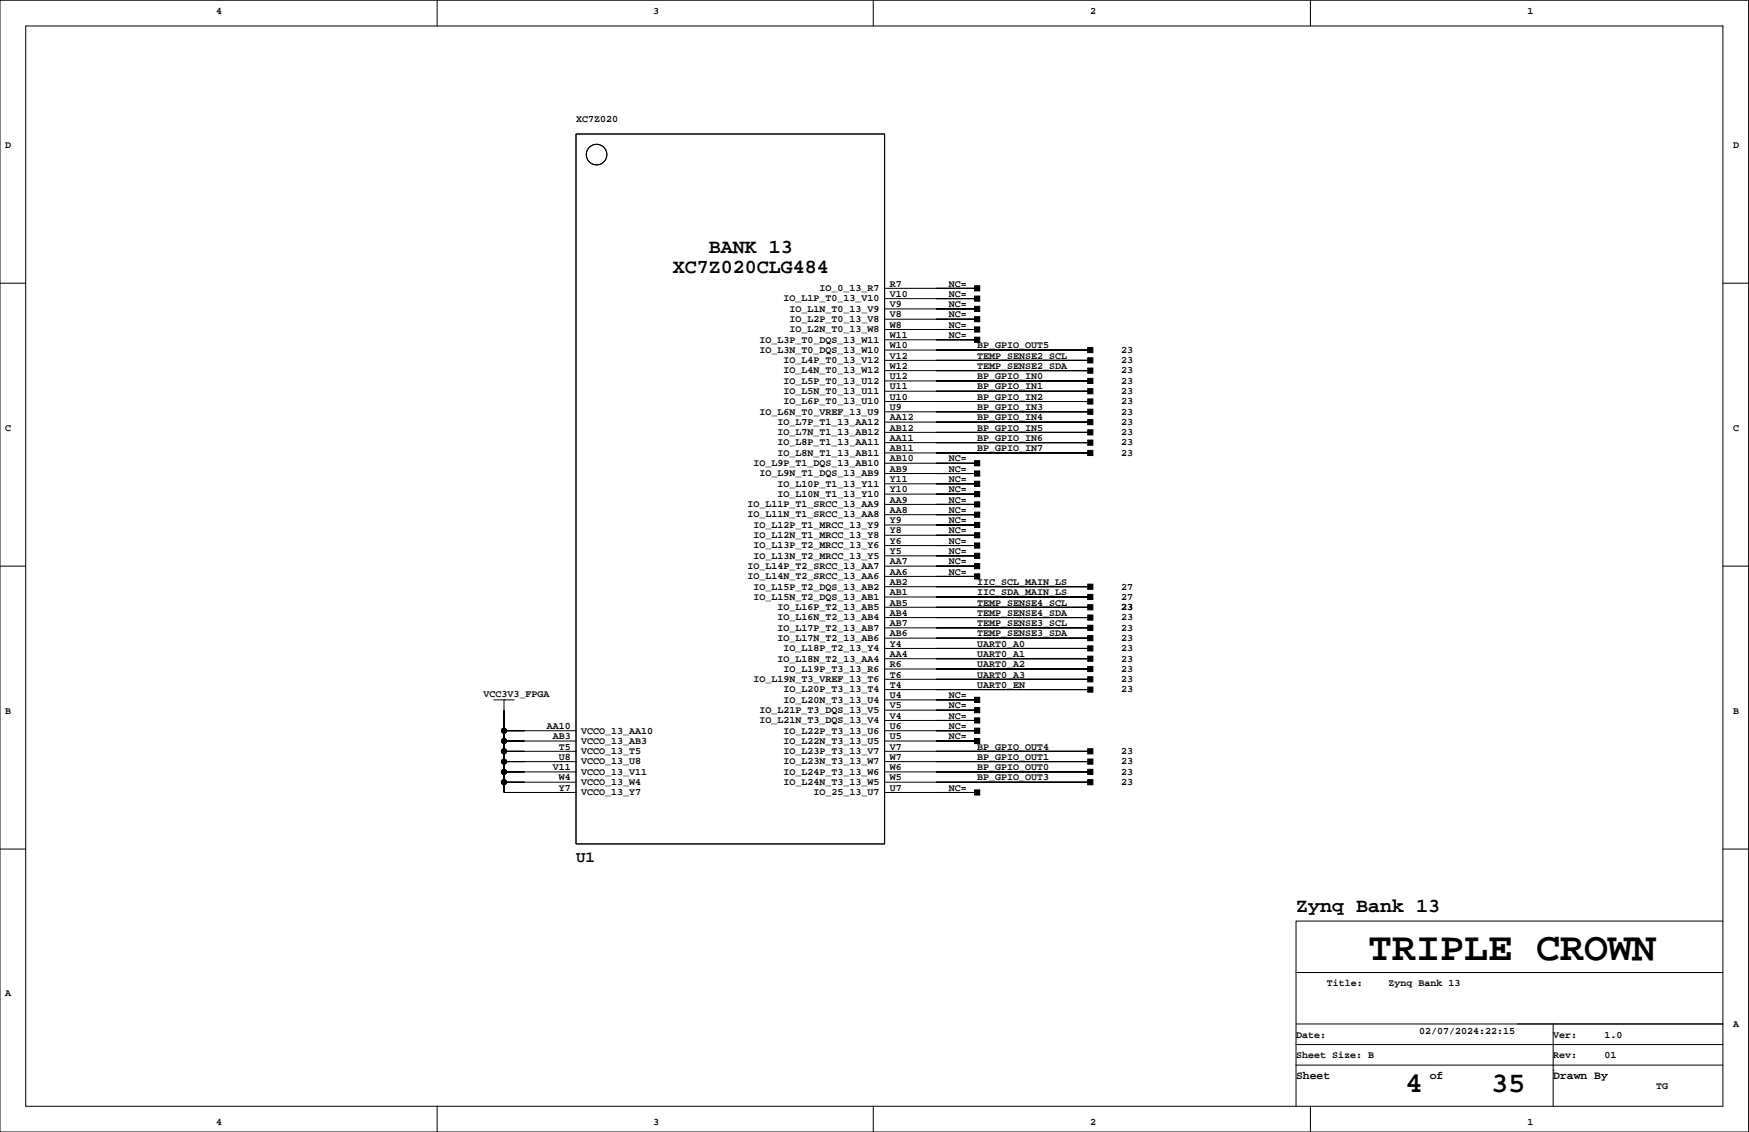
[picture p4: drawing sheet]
<svg xmlns="http://www.w3.org/2000/svg" width="432mm" height="279mm" viewBox="0 0 432 279" stroke-linecap="round" stroke-linejoin="round" font-family="sans-serif">
<g fill="none" stroke="#000" stroke-width=".25">
<path d="M0 .1h431.7v279.3h-431.7zM6.3 6.4h419.1v266.7h-419.1zM107.9 .1v6.3M215.6 .1v6.3M323.5 .1v6.3M142.2 33.1h76.2v175.2h-76.2zM0 69.9h6.3M218.4 78.8h22.8M218.4 76.2h22.8M218.4 73.7h22.8M218.4 71.2h22.8M425.4 69.9h6.3"/>
<path d="M218.4 99.1h50.8M218.4 96.6h50.8M218.4 94h50.8M218.4 91.5h50.8M218.4 88.9h50.8M218.4 86.4h50.8M218.4 83.9h22.8M218.4 81.3h22.8M218.4 119.4h22.8M218.4 116.9h22.8M218.4 114.3h22.8M218.4 111.8h50.8"/>
<path d="M218.4 109.3h50.8M218.4 106.7h50.8M218.4 104.2h50.8M218.4 101.6h50.8M0 139.7h6.3M218.4 139.7h22.8M218.4 137.2h22.8M218.4 134.7h22.8M218.4 132.1h22.8M218.4 129.6h22.8M218.4 127h22.8M218.4 124.5h22.8"/>
<path d="M218.4 122h22.8M425.4 139.7h6.3M218.4 157.5h50.8M218.4 155h50.8M218.4 152.4h50.8M218.4 149.9h50.8M218.4 147.3h50.8M218.4 144.8h50.8M218.4 142.3h22.8M121.9 172.7h5.1M124.4 172.7h.1M124.4 172.7v22.9h17.8"/>
<path d="M218.4 177.8h22.8M218.4 175.3h22.8M218.4 172.7h22.8M218.4 170.2h50.8M218.4 167.7h50.8M218.4 165.1h50.8M218.4 162.6h50.8M218.4 160h50.8M124.4 193.1h17.8M124.4 190.5h17.8M124.4 188h17.8M124.4 185.4h17.8"/>
<path d="M124.4 182.9h17.8M124.4 180.4h17.8M218.4 195.6h22.8M218.4 193.1h50.8M218.4 190.5h50.8M218.4 188h50.8M218.4 185.4h50.8M218.4 182.9h22.8M218.4 180.4h22.8M0 209.6h6.3M425.4 209.6h6.3M425.4 227.3h-105.4v35.6"/>
<path d="M320 257.8h105.4M320 252.7h105.4M320 240h105.4M383.5 252.7v20.4M107.9 273.1v6.3M215.6 273.1v6.3M320 262.9v10.2M320 262.9h105.4M323.5 273.1v6.3M383.5 264.2h.1"/>
<circle cx="147.3" cy="38.2" r="2.54"/>
<circle cx="124.4" cy="188" r=".63"/>
<circle cx="124.4" cy="180.4" r=".63"/>
<circle cx="124.4" cy="185.4" r=".63"/>
<circle cx="124.4" cy="193.1" r=".63"/>
<circle cx="124.4" cy="190.5" r=".63"/>
<circle cx="124.4" cy="182.9" r=".63"/>
</g>
<g fill="#000" stroke="#000" stroke-width=".25">
<path d="M240.6 70.5h1.3v1.3h-1.3z" fill-rule="evenodd"/>
<path d="M240.6 73.1h1.3v1.2h-1.3z" fill-rule="evenodd"/>
<path d="M240.6 75.6h1.3v1.3h-1.3z" fill-rule="evenodd"/>
<path d="M240.6 78.2h1.3v1.2h-1.3z" fill-rule="evenodd"/>
<path d="M231.1 71.2h10.1z" fill-rule="evenodd"/>
<path d="M231.1 73.7h10.1z" fill-rule="evenodd"/>
<path d="M231.1 76.2h10.1z" fill-rule="evenodd"/>
<path d="M231.1 78.8h10.1z" fill-rule="evenodd"/>
<path d="M240.6 80.7h1.3v1.3h-1.3z" fill-rule="evenodd"/>
<path d="M240.6 83.2h1.3v1.3h-1.3z" fill-rule="evenodd"/>
<path d="M231.1 81.3h10.1z" fill-rule="evenodd"/>
<path d="M231.1 83.9h10.1z" fill-rule="evenodd"/>
<path d="M268.5 85.8h1.3v1.2h-1.3z" fill-rule="evenodd"/>
<path d="M268.5 90.8h1.3v1.3h-1.3z" fill-rule="evenodd"/>
<path d="M268.5 88.3h1.3v1.3h-1.3z" fill-rule="evenodd"/>
<path d="M268.5 98.5h1.3v1.2h-1.3z" fill-rule="evenodd"/>
<path d="M268.5 93.4h1.3v1.3h-1.3z" fill-rule="evenodd"/>
<path d="M268.5 95.9h1.3v1.3h-1.3z" fill-rule="evenodd"/>
<path d="M231.1 86.4h38.1z" fill-rule="evenodd"/>
<path d="M231.1 91.5h38.1z" fill-rule="evenodd"/>
<path d="M231.1 88.9h38.1z" fill-rule="evenodd"/>
<path d="M231.1 99.1h38.1z" fill-rule="evenodd"/>
<path d="M231.1 94h38.1z" fill-rule="evenodd"/>
<path d="M231.1 96.6h38.1z" fill-rule="evenodd"/>
<path d="M240.6 113.7h1.3v1.3h-1.3z" fill-rule="evenodd"/>
<path d="M240.6 116.2h1.3v1.3h-1.3z" fill-rule="evenodd"/>
<path d="M231.1 114.3h10.1z" fill-rule="evenodd"/>
<path d="M231.1 116.9h10.1z" fill-rule="evenodd"/>
<path d="M231.1 119.4h10.1z" fill-rule="evenodd"/>
<path d="M268.5 101h1.3v1.3h-1.3z" fill-rule="evenodd"/>
<path d="M268.5 103.5h1.3v1.3h-1.3z" fill-rule="evenodd"/>
<path d="M268.5 106.1h1.3v1.3h-1.3z" fill-rule="evenodd"/>
<path d="M268.5 108.6h1.3v1.3h-1.3z" fill-rule="evenodd"/>
<path d="M268.5 111.2h1.3v1.2h-1.3z" fill-rule="evenodd"/>
<path d="M231.1 101.6h38.1z" fill-rule="evenodd"/>
<path d="M231.1 104.2h38.1z" fill-rule="evenodd"/>
<path d="M231.1 106.7h38.1z" fill-rule="evenodd"/>
<path d="M231.1 109.3h38.1z" fill-rule="evenodd"/>
<path d="M231.1 111.8h38.1z" fill-rule="evenodd"/>
<path d="M240.6 123.9h1.3v1.2h-1.3z" fill-rule="evenodd"/>
<path d="M240.6 126.4h1.3v1.3h-1.3z" fill-rule="evenodd"/>
<path d="M240.6 134h1.3v1.3h-1.3z" fill-rule="evenodd"/>
<path d="M240.6 136.6h1.3v1.2h-1.3z" fill-rule="evenodd"/>
<path d="M240.6 118.8h1.3v1.3h-1.3z" fill-rule="evenodd"/>
<path d="M240.6 121.3h1.3v1.3h-1.3z" fill-rule="evenodd"/>
<path d="M240.6 131.5h1.3v1.2h-1.3z" fill-rule="evenodd"/>
<path d="M240.6 128.9h1.3v1.3h-1.3z" fill-rule="evenodd"/>
<path d="M231.1 124.5h10.1z" fill-rule="evenodd"/>
<path d="M231.1 127h10.1z" fill-rule="evenodd"/>
<path d="M231.1 134.7h10.1z" fill-rule="evenodd"/>
<path d="M231.1 137.2h10.1z" fill-rule="evenodd"/>
<path d="M231.1 139.7h10.1z" fill-rule="evenodd"/>
<path d="M231.1 122h10.1z" fill-rule="evenodd"/>
<path d="M231.1 132.1h10.1z" fill-rule="evenodd"/>
<path d="M231.1 129.6h10.1z" fill-rule="evenodd"/>
<path d="M240.6 139.1h1.3v1.3h-1.3z" fill-rule="evenodd"/>
<path d="M240.6 141.6h1.3v1.3h-1.3z" fill-rule="evenodd"/>
<path d="M231.1 142.3h10.1z" fill-rule="evenodd"/>
<path d="M268.5 156.9h1.3v1.2h-1.3z" fill-rule="evenodd"/>
<path d="M268.5 154.3h1.3v1.3h-1.3z" fill-rule="evenodd"/>
<path d="M268.5 151.8h1.3v1.3h-1.3z" fill-rule="evenodd"/>
<path d="M268.5 144.2h1.3v1.2h-1.3z" fill-rule="evenodd"/>
<path d="M268.5 146.7h1.3v1.3h-1.3z" fill-rule="evenodd"/>
<path d="M268.5 149.3h1.3v1.2h-1.3z" fill-rule="evenodd"/>
<path d="M231.1 157.5h38.1z" fill-rule="evenodd"/>
<path d="M231.1 155h38.1z" fill-rule="evenodd"/>
<path d="M231.1 152.4h38.1z" fill-rule="evenodd"/>
<path d="M231.1 144.8h38.1z" fill-rule="evenodd"/>
<path d="M231.1 147.3h38.1z" fill-rule="evenodd"/>
<path d="M231.1 149.9h38.1z" fill-rule="evenodd"/>
<path d="M124.4 175.3v5.1z" fill-rule="evenodd"/>
<path d="M240.6 172.1h1.3v1.3h-1.3z" fill-rule="evenodd"/>
<path d="M240.6 174.6h1.3v1.3h-1.3z" fill-rule="evenodd"/>
<path d="M240.6 177.2h1.3v1.3h-1.3z" fill-rule="evenodd"/>
<path d="M231.1 172.7h10.1z" fill-rule="evenodd"/>
<path d="M231.1 175.3h10.1z" fill-rule="evenodd"/>
<path d="M231.1 177.8h10.1z" fill-rule="evenodd"/>
<path d="M268.5 167h1.3v1.3h-1.3z" fill-rule="evenodd"/>
<path d="M268.5 162h1.3v1.2h-1.3z" fill-rule="evenodd"/>
<path d="M268.5 164.5h1.3v1.3h-1.3z" fill-rule="evenodd"/>
<path d="M268.5 169.6h1.3v1.2h-1.3z" fill-rule="evenodd"/>
<path d="M268.5 159.4h1.3v1.3h-1.3z" fill-rule="evenodd"/>
<path d="M231.1 167.7h38.1z" fill-rule="evenodd"/>
<path d="M231.1 162.6h38.1z" fill-rule="evenodd"/>
<path d="M231.1 165.1h38.1z" fill-rule="evenodd"/>
<path d="M231.1 170.2h38.1z" fill-rule="evenodd"/>
<path d="M231.1 160h38.1z" fill-rule="evenodd"/>
<path d="M124.4 180.4v2.5z" fill-rule="evenodd"/>
<path d="M124.4 193.1v2.5z" fill-rule="evenodd"/>
<path d="M124.4 182.9v2.5z" fill-rule="evenodd"/>
<path d="M124.4 185.4v2.6z" fill-rule="evenodd"/>
<path d="M124.4 188v2.5z" fill-rule="evenodd"/>
<path d="M124.4 190.5v2.6z" fill-rule="evenodd"/>
<path d="M124.4 180.4h5.1z" fill-rule="evenodd"/>
<path d="M124.4 193.1h5.1z" fill-rule="evenodd"/>
<path d="M124.4 195.6h5.1z" fill-rule="evenodd"/>
<path d="M124.4 182.9h5.1z" fill-rule="evenodd"/>
<path d="M124.4 188h5.1z" fill-rule="evenodd"/>
<path d="M124.4 190.5h5.1z" fill-rule="evenodd"/>
<path d="M124.4 185.4h5.1z" fill-rule="evenodd"/>
<path d="M240.6 179.7h1.3v1.3h-1.3z" fill-rule="evenodd"/>
<path d="M240.6 182.3h1.3v1.2h-1.3z" fill-rule="evenodd"/>
<path d="M240.6 195h1.3v1.2h-1.3z" fill-rule="evenodd"/>
<path d="M231.1 180.4h10.1z" fill-rule="evenodd"/>
<path d="M231.1 182.9h10.1z" fill-rule="evenodd"/>
<path d="M231.1 195.6h10.1z" fill-rule="evenodd"/>
<path d="M268.5 184.8h1.3v1.3h-1.3z" fill-rule="evenodd"/>
<path d="M268.5 192.4h1.3v1.3h-1.3z" fill-rule="evenodd"/>
<path d="M268.5 189.9h1.3v1.3h-1.3z" fill-rule="evenodd"/>
<path d="M268.5 187.3h1.3v1.3h-1.3z" fill-rule="evenodd"/>
<path d="M231.1 185.4h38.1z" fill-rule="evenodd"/>
<path d="M231.1 193.1h38.1z" fill-rule="evenodd"/>
<path d="M231.1 190.5h38.1z" fill-rule="evenodd"/>
<path d="M231.1 188h38.1z" fill-rule="evenodd"/>
<circle cx="124.4" cy="188" r=".63"/>
<circle cx="124.4" cy="180.4" r=".63"/>
<circle cx="124.4" cy="185.4" r=".63"/>
<circle cx="124.4" cy="193.1" r=".63"/>
<circle cx="124.4" cy="190.5" r=".63"/>
<circle cx="124.4" cy="182.9" r=".63"/>
</g>
<text font-size="9.9" x="337.7" y="237">TRIPLE CROWN</text>
<g font-size="7.1">
<text x="347" y="269.5">4</text>
<text x="368.1" y="269.5">35</text>
</g>
<g font-size="4.9">
<text x="175" y="62.4">BANK 13</text>
<text x="166.1" y="67.5">XC7Z020CLG484</text>
<text x="320" y="225.2">Zynq Bank 13</text>
</g>
<text font-size="3.9" x="142.2" y="212.7">U1</text>
<g font-size="2.8">
<text x="320" y="266.2">Sheet</text>
<text x="353" y="266.2">of</text>
<text x="383.5" y="266.2">Drawn By</text>
</g>
<g font-size="2.5">
<text x="53.3" y="3.4">4</text>
<text x="161.3" y="3.4">3</text>
<text x="269.2" y="3.4">2</text>
<text x="377.1" y="3.4">1</text>
<text x="142.2" y="30.1">XC7Z020</text>
<text x="1.3" y="36.4">D</text>
<text x="427.9" y="36.4">D</text>
<text x="202.3" y="71.9">IO_0_13_R7</text>
<text x="219.7" y="70.7">R7</text>
<text x="234.3" y="70.7">NC=</text>
<text x="193.4" y="74.4">IO_L1P_T0_13_V10</text>
<text x="194.9" y="76.9">IO_L1N_T0_13_V9</text>
<text x="219.7" y="73.3">V10</text>
<text x="219.7" y="75.8">V9</text>
<text x="234.3" y="73.3">NC=</text>
<text x="234.3" y="75.8">NC=</text>
<text x="194.9" y="82">IO_L2N_T0_13_W8</text>
<text x="194.9" y="79.5">IO_L2P_T0_13_V8</text>
<text x="219.7" y="80.9">W8</text>
<text x="219.7" y="78.3">V8</text>
<text x="219.7" y="83.4">W11</text>
<text x="234.3" y="78.3">NC=</text>
<text x="234.3" y="80.9">NC=</text>
<text x="234.3" y="83.4">NC=</text>
<text x="187.5" y="87.1">IO_L3N_T0_DQS_13_W10</text>
<text x="187.5" y="84.6">IO_L3P_T0_DQS_13_W11</text>
<text x="193.4" y="89.6">IO_L4P_T0_13_V12</text>
<text x="219.7" y="88.5">V12</text>
<text x="219.7" y="86">W10</text>
<text x="241.2" y="86">BP_GPIO_OUT5</text>
<text x="241.2" y="88.5">TEMP_SENSE2_SCL</text>
<text x="276.8" y="89.6">23</text>
<text x="276.8" y="87.1">23</text>
<text x="193.4" y="94.7">IO_L5P_T0_13_U12</text>
<text x="193.4" y="92.2">IO_L4N_T0_13_W12</text>
<text x="219.7" y="91">W12</text>
<text x="219.7" y="93.6">U12</text>
<text x="241.2" y="91">TEMP_SENSE2_SDA</text>
<text x="241.2" y="93.6">BP_GPIO_IN0</text>
<text x="276.8" y="92.2">23</text>
<text x="276.8" y="94.7">23</text>
<text x="193.4" y="99.8">IO_L6P_T0_13_U10</text>
<text x="193.4" y="97.3">IO_L5N_T0_13_U11</text>
<text x="219.7" y="96.1">U11</text>
<text x="219.7" y="98.7">U10</text>
<text x="219.7" y="101.2">U9</text>
<text x="241.2" y="98.7">BP_GPIO_IN2</text>
<text x="241.2" y="101.2">BP_GPIO_IN3</text>
<text x="241.2" y="96.1">BP_GPIO_IN1</text>
<text x="276.8" y="99.8">23</text>
<text x="276.8" y="97.3">23</text>
<text x="1.3" y="106.3">C</text>
<text x="187.5" y="102.3">IO_L6N_T0_VREF_13_U9</text>
<text x="191.9" y="107.4">IO_L7N_T1_13_AB12</text>
<text x="191.9" y="104.9">IO_L7P_T1_13_AA12</text>
<text x="219.7" y="103.7">AA12</text>
<text x="219.7" y="106.3">AB12</text>
<text x="241.2" y="103.7">BP_GPIO_IN4</text>
<text x="241.2" y="106.3">BP_GPIO_IN5</text>
<text x="276.8" y="107.4">23</text>
<text x="276.8" y="104.9">23</text>
<text x="276.8" y="102.3">23</text>
<text x="427.9" y="106.3">C</text>
<text x="191.9" y="112.5">IO_L8N_T1_13_AB11</text>
<text x="191.9" y="110">IO_L8P_T1_13_AA11</text>
<text x="219.7" y="113.9">AB10</text>
<text x="219.7" y="108.8">AA11</text>
<text x="219.7" y="111.4">AB11</text>
<text x="234.3" y="113.9">NC=</text>
<text x="241.2" y="108.8">BP_GPIO_IN6</text>
<text x="241.2" y="111.4">BP_GPIO_IN7</text>
<text x="276.8" y="110">23</text>
<text x="276.8" y="112.5">23</text>
<text x="186" y="115">IO_L9P_T1_DQS_13_AB10</text>
<text x="187.5" y="117.6">IO_L9N_T1_DQS_13_AB9</text>
<text x="219.7" y="119">Y11</text>
<text x="219.7" y="116.4">AB9</text>
<text x="234.3" y="116.4">NC=</text>
<text x="234.3" y="119">NC=</text>
<text x="184.5" y="125.2">IO_L11P_T1_SRCC_13_AA9</text>
<text x="191.9" y="122.6">IO_L10N_T1_13_Y10</text>
<text x="191.9" y="120.1">IO_L10P_T1_13_Y11</text>
<text x="219.7" y="124.1">AA9</text>
<text x="219.7" y="121.5">Y10</text>
<text x="234.3" y="124.1">NC=</text>
<text x="234.3" y="121.5">NC=</text>
<text x="184.5" y="127.7">IO_L11N_T1_SRCC_13_AA8</text>
<text x="186" y="130.3">IO_L12P_T1_MRCC_13_Y9</text>
<text x="219.7" y="129.1">Y9</text>
<text x="219.7" y="126.6">AA8</text>
<text x="219.7" y="131.7">Y8</text>
<text x="234.3" y="126.6">NC=</text>
<text x="234.3" y="131.7">NC=</text>
<text x="234.3" y="129.1">NC=</text>
<text x="186" y="137.9">IO_L13N_T2_MRCC_13_Y5</text>
<text x="186" y="135.3">IO_L13P_T2_MRCC_13_Y6</text>
<text x="186" y="132.8">IO_L12N_T1_MRCC_13_Y8</text>
<text x="219.7" y="136.8">Y5</text>
<text x="219.7" y="134.2">Y6</text>
<text x="234.3" y="134.2">NC=</text>
<text x="234.3" y="136.8">NC=</text>
<text x="184.5" y="143">IO_L14N_T2_SRCC_13_AA6</text>
<text x="184.5" y="140.4">IO_L14P_T2_SRCC_13_AA7</text>
<text x="219.7" y="141.8">AA6</text>
<text x="219.7" y="139.3">AA7</text>
<text x="234.3" y="139.3">NC=</text>
<text x="234.3" y="141.8">NC=</text>
<text x="186" y="148">IO_L15N_T2_DQS_13_AB1</text>
<text x="186" y="145.5">IO_L15P_T2_DQS_13_AB2</text>
<text x="219.7" y="144.4">AB2</text>
<text x="219.7" y="146.9">AB1</text>
<text x="219.7" y="149.4">AB5</text>
<text x="241.2" y="144.4">IIC_SCL_MAIN_LS</text>
<text x="241.2" y="146.9">IIC_SDA_MAIN_LS</text>
<text x="241.2" y="149.4">TEMP_SENSE4_SCL</text>
<text x="276.8" y="148">27</text>
<text x="276.8" y="145.5">27</text>
<text x="191.9" y="155.7">IO_L17P_T2_13_AB7</text>
<text x="191.9" y="153.1">IO_L16N_T2_13_AB4</text>
<text x="191.9" y="150.6">IO_L16P_T2_13_AB5</text>
<text x="219.7" y="154.5">AB7</text>
<text x="219.7" y="152">AB4</text>
<text x="241.2" y="154.5">TEMP_SENSE3_SCL</text>
<text x="241.2" y="152">TEMP_SENSE4_SDA</text>
<text x="276.8" y="150.6">23</text>
<text x="276.8" y="155.7">23</text>
<text x="276.8" y="153.1">23</text>
<text x="191.9" y="158.2">IO_L17N_T2_13_AB6</text>
<text x="193.4" y="160.7">IO_L18P_T2_13_Y4</text>
<text x="219.7" y="157.1">AB6</text>
<text x="219.7" y="159.6">Y4</text>
<text x="241.2" y="159.6">UART0_A0</text>
<text x="241.2" y="157.1">TEMP_SENSE3_SDA</text>
<text x="276.8" y="158.2">23</text>
<text x="276.8" y="160.7">23</text>
<text x="191.9" y="163.3">IO_L18N_T2_13_AA4</text>
<text x="193.4" y="165.8">IO_L19P_T3_13_R6</text>
<text x="219.7" y="164.7">R6</text>
<text x="219.7" y="167.2">T6</text>
<text x="219.7" y="162.1">AA4</text>
<text x="241.2" y="167.2">UART0_A3</text>
<text x="241.2" y="162.1">UART0_A1</text>
<text x="241.2" y="164.7">UART0_A2</text>
<text x="276.8" y="163.3">23</text>
<text x="276.8" y="165.8">23</text>
<text x="119.4" y="172.1">VCC3V3_FPGA</text>
<text x="186" y="168.4">IO_L19N_T3_VREF_13_T6</text>
<text x="193.4" y="173.4">IO_L20N_T3_13_U4</text>
<text x="193.4" y="170.9">IO_L20P_T3_13_T4</text>
<text x="219.7" y="172.3">U4</text>
<text x="219.7" y="169.8">T4</text>
<text x="234.3" y="172.3">NC=</text>
<text x="241.2" y="169.8">UART0_EN</text>
<text x="276.8" y="170.9">23</text>
<text x="276.8" y="168.4">23</text>
<text x="1.3" y="176.1">B</text>
<text x="135" y="179.9">AA10</text>
<text x="187.5" y="178.5">IO_L21N_T3_DQS_13_V4</text>
<text x="187.5" y="176">IO_L21P_T3_DQS_13_V5</text>
<text x="219.7" y="179.9">U6</text>
<text x="219.7" y="174.8">V5</text>
<text x="219.7" y="177.4">V4</text>
<text x="234.3" y="174.8">NC=</text>
<text x="234.3" y="177.4">NC=</text>
<text x="234.3" y="179.9">NC=</text>
<text x="427.9" y="176.1">B</text>
<text x="136.5" y="182.5">AB3</text>
<text x="138" y="185">T5</text>
<text x="143.5" y="183.6">VCCO_13_AB3</text>
<text x="143.5" y="181.1">VCCO_13_AA10</text>
<text x="193.4" y="183.6">IO_L22N_T3_13_U5</text>
<text x="193.4" y="181.1">IO_L22P_T3_13_U6</text>
<text x="219.7" y="185">V7</text>
<text x="219.7" y="182.5">U5</text>
<text x="234.3" y="182.5">NC=</text>
<text x="241.2" y="185">BP_GPIO_OUT4</text>
<text x="136.5" y="190.1">V11</text>
<text x="138" y="187.5">U8</text>
<text x="143.5" y="191.2">VCCO_13_V11</text>
<text x="143.5" y="188.7">VCCO_13_U8</text>
<text x="143.5" y="186.1">VCCO_13_T5</text>
<text x="193.4" y="191.2">IO_L24P_T3_13_W6</text>
<text x="193.4" y="188.7">IO_L23N_T3_13_W7</text>
<text x="193.4" y="186.1">IO_L23P_T3_13_V7</text>
<text x="219.7" y="187.5">W7</text>
<text x="219.7" y="190.1">W6</text>
<text x="241.2" y="190.1">BP_GPIO_OUT0</text>
<text x="241.2" y="187.5">BP_GPIO_OUT1</text>
<text x="276.8" y="191.2">23</text>
<text x="276.8" y="186.1">23</text>
<text x="276.8" y="188.7">23</text>
<text x="138" y="192.6">W4</text>
<text x="138" y="195.2">Y7</text>
<text x="143.5" y="196.3">VCCO_13_Y7</text>
<text x="143.5" y="193.8">VCCO_13_W4</text>
<text x="193.4" y="193.8">IO_L24N_T3_13_W5</text>
<text x="200.8" y="196.3">IO_25_13_U7</text>
<text x="219.7" y="192.6">W5</text>
<text x="219.7" y="195.2">U7</text>
<text x="234.3" y="195.2">NC=</text>
<text x="241.2" y="192.6">BP_GPIO_OUT3</text>
<text x="276.8" y="193.8">23</text>
<text x="1.3" y="245.9">A</text>
<text x="327.6" y="243.4">Title:</text>
<text x="342.8" y="243.4">Zynq Bank 13</text>
<text x="320" y="256.1">Date:</text>
<text x="350.4" y="255.1">02/07/2024:22:15</text>
<text x="383.5" y="256.1">Ver:</text>
<text x="396.1" y="256.1">1.0</text>
<text x="427.9" y="253.6">A</text>
<text x="320" y="261.2">Sheet Size: B</text>
<text x="383.5" y="261.2">Rev:</text>
<text x="396.1" y="261.2">01</text>
<text x="408.8" y="268.8">TG</text>
<text x="53.3" y="277.7">4</text>
<text x="161.3" y="277.7">3</text>
<text x="269.2" y="277.7">2</text>
<text x="377.1" y="277.7">1</text>
</g>
</svg>
